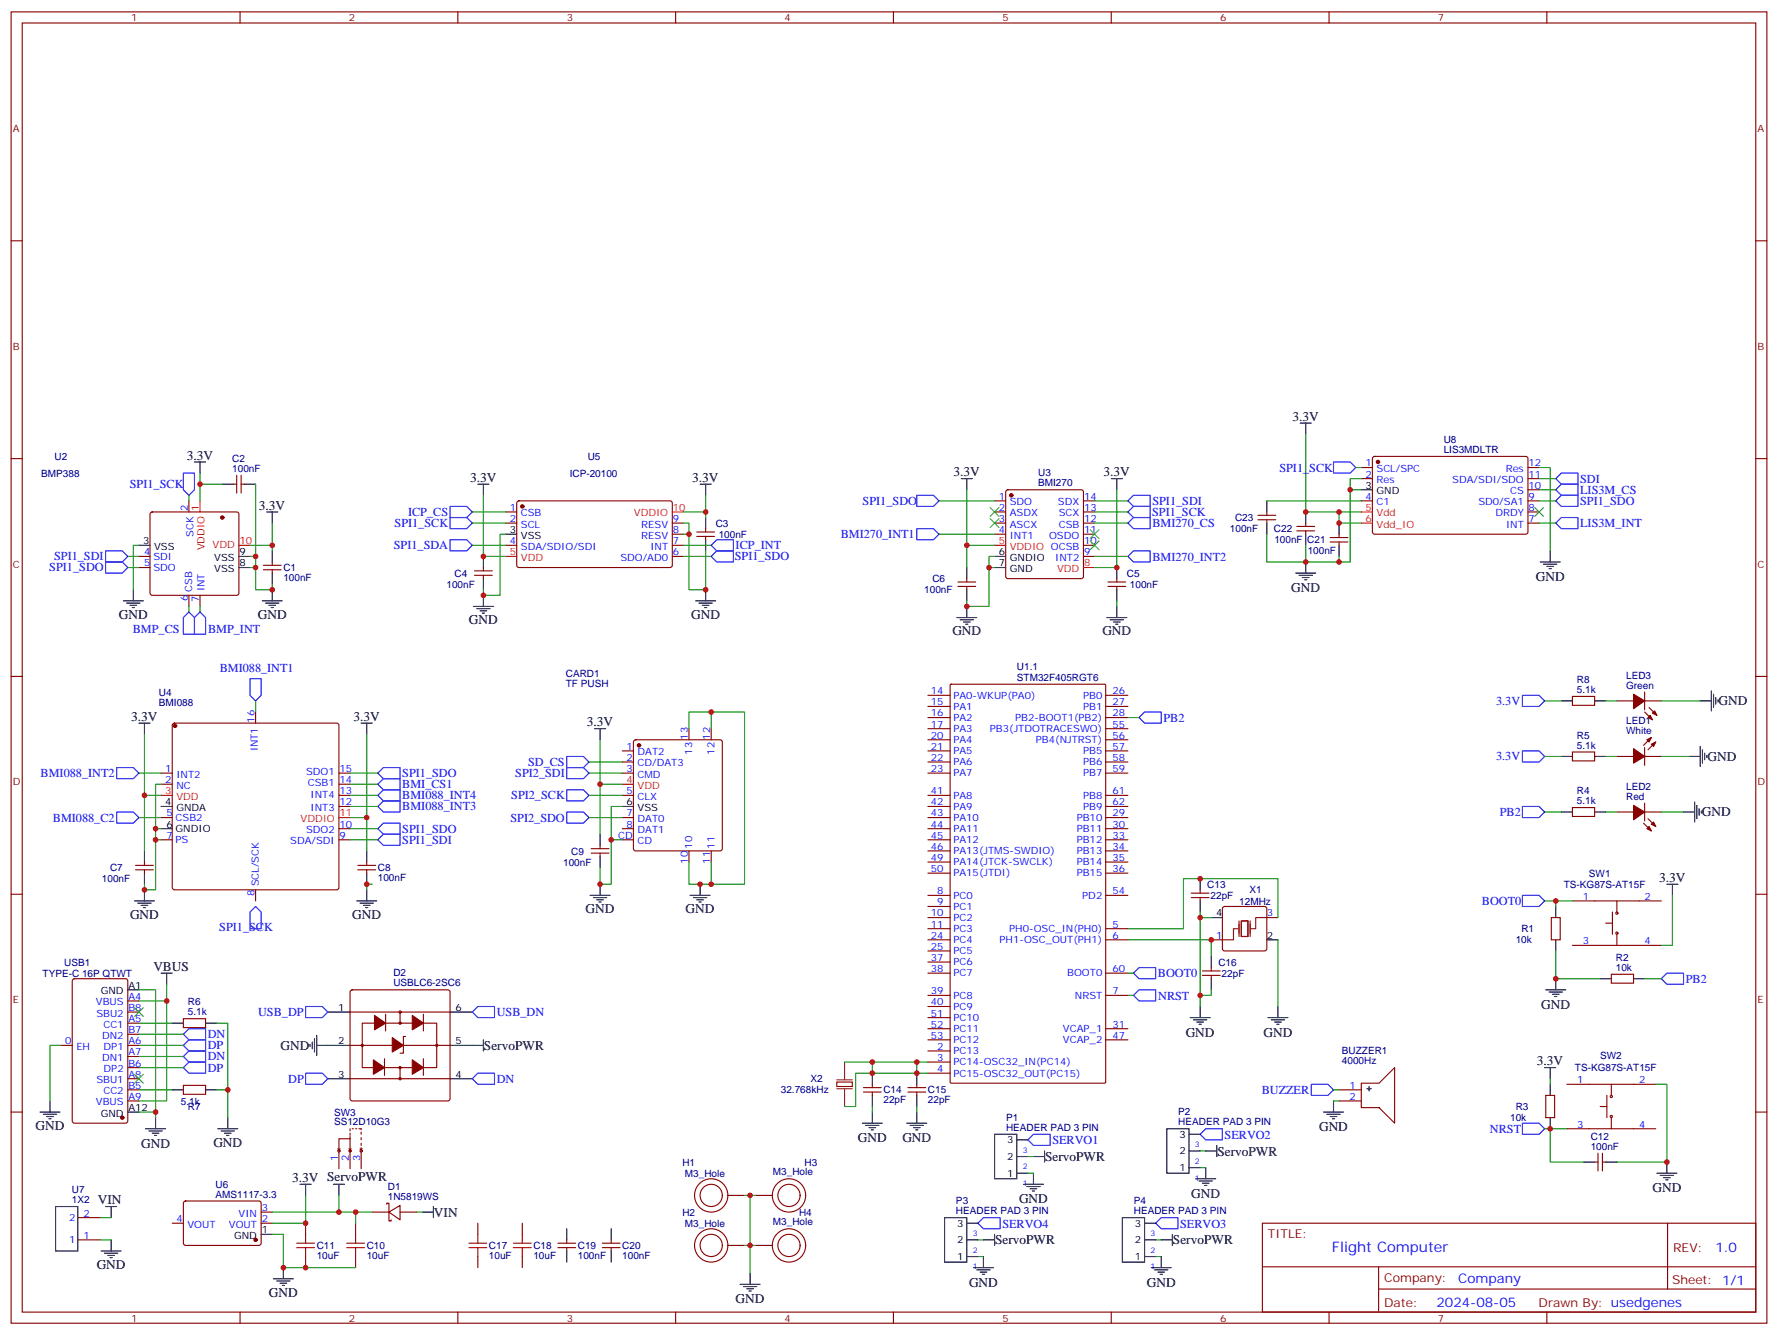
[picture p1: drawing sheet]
<svg xmlns="http://www.w3.org/2000/svg" width="564mm" height="424mm" viewBox="0 0 564 424" stroke-linecap="round" stroke-linejoin="round" font-family="sans-serif">
<g fill="none" stroke="#870000" stroke-width=".35">
<path d="M3.5 3.8h557.4v416.3h-557.4zM7.1 7.3h550.3v409.2h-550.3zM76.2 3.8v3.5M145.3 3.8v3.5M214.5 3.8v3.5M283.6 3.8v3.5M352.8 3.8v3.5M421.9 3.8v3.5M491.1 3.8v3.5M3.5 76.4h3.6M557.4 76.4h3.5M3.5 145.6h3.6"/>
<path d="M60 159v3.5M74.1 153.7h1M75.1 150.9v5.6M76.6 150.9v5.6M76.6 153.7h1M164.3 159.2l.4-.2 48.3 .1 .4 .6v20l-.7 .5-48.2-.1-.5-.6v-19.8zM315.7 159h3.6M319.5 155.7l.5-.2h23.3l.5 .2 .2 .5v26.8l-.3 .5-.4 .2h-23.3l-.5-.2-.2-.5v-26.8zM344 159h3.5M432.2 159h3.5M432.2 148.4h3.5M432.2 151.9h3.5"/>
<path d="M435.9 145.1l.5-.2h48.2l.5 .7-.1 23.5-.6 .5-48.3-.1-.4-.6v-23.3zM485.1 159h3.5M485.1 148.4h3.5M485.1 151.9h3.5M485.1 155.5h3.5M557.4 145.6h3.5M44.1 176.6h3.5M47.9 162.7l.4-.2h26.8l.5 .2 .2 .5v25.1l-.2 .5-.5 .2h-26.8l-.5-.3-.2-.4v-25.1zM83.6 179.5h5.7M86.4 178.4v1.1M160.5 162.5h3.5M160.5 166.1h3.5"/>
<path d="M160.5 173.1h3.5M213.4 176.6h3.6M213.4 166.1h3.6M213.4 169.6h3.6M213.4 173.1h3.6M221.2 170.3h5.6M221.2 168.9h5.6M224 167.8v1.1M224 170.3v1M315.7 162.5h3.6M315.7 166.1h3.6M315.7 169.6h3.6"/>
<path d="M344 176.6h3.5M344 162.5h3.5M344 166.1h3.5M344 169.6h3.5M344 173.1h3.5M485.1 162.5h3.5M485.1 166.1h3.5M44.1 180.2h3.5M60 189v3.5M63.5 189v3.5M83.6 180.9h5.7M86.4 180.9v1"/>
<path d="M150.6 182.6h5.7M150.6 181.2h5.7M153.5 180.2v1M153.5 182.6v1.1M304.1 186.2h5.6M304.1 184.7h5.6M306.9 183.7v1M306.9 186.2v1M351.7 186.2h5.7M351.7 184.7h5.7M354.5 183.7v1M354.5 186.2v1"/>
<path d="M3.5 214.7h3.6M301.7 217.4l.3-.2h48.7l.3 .2v126.1l-.2 .3-48.8 .1-.3-.2zM522.1 219.7v5.6M557.4 214.7h3.5M54.9 229.8l.5-.2h51.5l.5 .2 .2 .5v51.5l-.2 .5-.5 .2h-51.5l-.5-.3-.2-.4v-51.5zM81.1 226v3.6M197.6 238.4h3.5M201.3 235.1l.5-.3h26.8l.5 .3 .2 .4v33.9l-.2 .5-.5 .2h-26.8l-.5-.2-.2-.5v-33.9zM218.7 231.3v3.5M225.8 231.3v3.5M294.6 238.4h7M294.6 220.7h7"/>
<path d="M294.6 224.3h7M294.6 227.8h7M294.6 231.3h7M294.6 234.8h7M351 238.4h7.1M351 220.7h7.1M351 224.3h7.1M351 227.8h7.1M351 231.3h7.1M351 234.8h7.1M499.2 238.7h7v2.8h-7zM499.2 221.1h7v2.8h-7z"/>
<path d="M513.3 222.5h5.3M522.1 237.3v5.7M522.1 222.5h5.3M522.1 226l2.5 2.5M523.5 224.6l2.5 2.5M524.2 234.1l-2.4 2.5M525.6 235.5l-2.4 2.5M51.2 245.4h3.5M51.2 249h3.5M51.2 259.5h3.5M107.6 245.4h3.5M107.6 249h3.5"/>
<path d="M107.6 256h3.5M107.6 252.5h3.5M197.6 245.4h3.5M197.6 259.5h3.5M197.6 252.5h3.5M197.6 241.9h3.5M294.6 245.4h7M294.6 259.5h7M294.6 256h7M294.6 252.5h7M294.6 241.9h7M351 245.4h7.1"/>
<path d="M351 259.5h7.1M351 256h7.1M351 252.5h7.1M351 241.9h7.1M499.2 256.4h7v2.8h-7zM513.3 240.1h5.3M513.3 257.8h5.3M522.1 240.1h5.3M522.1 255v5.6M522.1 257.8h5.3M523.2 259.9l2.4 2.5M43 276.1h5.7"/>
<path d="M43 274.7h5.7M45.9 273.6v1.1M45.9 276.1v1.1M51.2 266.6h3.5M107.6 266.6h3.5M107.6 263.1h3.5M113.6 276.1h5.6M113.6 274.7h5.6M116.4 273.6v1.1M116.4 276.1v1.1M187.7 270.8h5.6M187.7 269.4h5.6"/>
<path d="M190.5 268.4v1M190.5 270.8v1.1M197.6 266.6h3.5M197.6 263.1h3.5M218.7 270.1v3.5M225.8 270.1v3.5M294.6 266.6h7M294.6 263.1h7M294.6 270.1h7M294.6 273.6h7M294.6 277.2h7M351 266.6h7.1"/>
<path d="M351 263.1h7.1M351 270.1h7.1M351 273.6h7.1M351 277.2h7.1M521.8 261.3l2.4 2.5M3.5 283.9h3.6M81.1 282.5v3.5M294.6 284.2h7M294.6 287.8h7M294.6 291.3h7M294.6 294.8h7M294.6 298.3h7"/>
<path d="M351 284.2h7.1M351 294.8h7.1M351 298.3h7.1M378.2 284.9h5.6M378.2 283.5h5.6M381 282.5v1M381 284.9v1.1M384.5 298.3h3.6M388.3 288l.5-.2h12.7l.5 .2 .2 .5v12.7l-.3 .5-.4 .2h-12.7l-.5-.3-.2-.4v-12.7zM402.2 291.3h3.5M492.5 291.3h2.8v7h-2.8zM499.2 286h28.2"/>
<path d="M509.8 293.1h2.1M511.9 289.5v7.1M513.3 286v3.5M513.3 296.6v3.5M557.4 283.9h3.5M23.2 310.9l.4-.2h16.3l.6 .4 .1 44.7-.5 .7-16.5 .1-.6-.5-.1-44.7zM40.6 317.7h3.5M294.6 301.9h7M294.6 305.4h7M294.6 308.9h7M294.6 316h7M294.6 319.5h7"/>
<path d="M351 308.9h7.1M351 316h7.1M381.7 309.6h5.6M381.7 308.2h5.6M384.5 307.2v1M384.5 309.6v1.1M499.2 300.1h28.2M511.5 309.3h7.1v2.8h-7.1zM19.4 331.9h3.5M40.6 331.9h3.5M40.6 338.9h3.5M40.6 335.4h3.5"/>
<path d="M40.6 328.3h3.5M40.6 324.8h3.5M40.6 321.3h3.5M58.2 323.4h7.1v2.8h-7.1zM294.6 333.6h7M294.6 337.1h7M294.6 323h7M294.6 326.6h7M294.6 330.1h7M351 326.6h7.1M351 330.1h7.1M3.5 353h3.6"/>
<path d="M40.6 349.5h3.5M40.6 346h3.5M40.6 342.4h3.5M58.2 344.6h7.1v2.8h-7.1zM111.1 358.3v.7M111.1 359.7v.7M111.8 358.3h.4M112.9 358.3h.3M113.9 358.3h.8v.4M114.7 359.4v.7M265.6 343.5h5v1.4h-5zM274.1 346.7h5.7"/>
<path d="M274.1 345.3h5.7M276.9 344.2v1.1M276.9 346.7v1M288.2 346.7h5.7M288.2 345.3h5.7M291 344.2v1.1M291 346.7v1M294.6 340.7h7M425.1 349.5h7.1M425.1 346h7.1M432.2 343.9h5.6l4.9-5v17.7l-4.9-5h-5.6zM490.7 347.7h2.8v7.1h-2.8z"/>
<path d="M497.4 344.2h28.2M497.4 358.3h28.2M508 351.3h2.1M510.1 347.7v7.1M511.5 344.2v3.5M511.5 354.8v3.5M557.4 353h3.5M107.2 364.7l.4 .3M107.6 365.7v5.3M107.9 364.7l-.3 .3M110.8 364.7l.3 .3M111.1 361.5h-3.5v3.5"/>
<path d="M111.1 360.8v4.2M111.1 365.7v5.3M111.5 364.7l-.4 .3M114.3 364.7l.4 .3M114.7 361.1v.7M114.7 362.9v.7M114.7 364.3v.7M114.7 365.7v5.3M115 364.7l-.3 .3M231.1 379.5h5.3M239.9 379.5h5.3M506.2 368.9h1.1"/>
<path d="M507.3 366.1v5.6M508.7 366.1v5.6M508.7 368.9h1.1M24.7 393.6h7M24.7 386.5h7M54.7 388.3h3.5M58.4 381.5l.5-.3 23.6 .1 .4 .7-.1 12.9-.6 .5-23.6-.1-.4-.6v-12.7zM82.9 388.3h3.5M82.9 384.8h3.5M97 388.3v3.5M97 398.9v3.5M112.9 388.3v3.5"/>
<path d="M112.9 398.9v3.5M118.2 384.8h5.3M122.8 382.3v-.3h.7v2.8M123.5 384.8l3.5-2.1v4.5zM123.5 384.8v2.8h.7v-.4M127 384.8h5.3M151.7 388.3v3.5M151.7 398.9v3.5M165.8 388.3v3.5M165.8 398.9v3.5M177.1 396.1h5.6M177.1 394.7h5.6"/>
<path d="M179.9 393.6v1.1M179.9 396.1v1M191.2 396.1h5.6M191.2 394.7h5.6M194 393.6v1.1M194 396.1v1M231.1 395.4h5.3M239.9 395.4h5.3M400.8 388.3h156.6v28.2h-156.6zM529.4 388.3v20.9M76.2 416.5v3.6M145.3 416.5v3.6"/>
<path d="M214.5 416.5v3.6M283.6 416.5v3.6M352.8 416.5v3.6M400.8 402.1h156.5M421.9 416.5v3.6M437.7 409.2h119.6M437.7 402.1v14.2M491.1 416.5v3.6"/>
<circle cx="513.3" cy="289.9" r=".35"/>
<circle cx="513.3" cy="296.2" r=".35"/>
<circle cx="511.5" cy="354.4" r=".35"/>
<circle cx="511.5" cy="348.1" r=".35"/>
<circle cx="107.6" cy="365.4" r=".35"/>
<circle cx="114.7" cy="365.4" r=".35"/>
<circle cx="225.8" cy="379.5" r="3.5"/>
<circle cx="225.8" cy="379.5" r="5.3"/>
<circle cx="250.5" cy="379.5" r="3.5"/>
<circle cx="250.5" cy="379.5" r="5.3"/>
<circle cx="225.8" cy="395.4" r="3.5"/>
<circle cx="225.8" cy="395.4" r="5.3"/>
<circle cx="250.5" cy="395.4" r="3.5"/>
<circle cx="250.5" cy="395.4" r="5.3"/>
</g>
<g fill="#870000" stroke="#870000" stroke-width=".35">
<path d="M524.2 236.3l1.4-.8-.7 1.5z"/>
<path d="M522.8 234.8l1.4-.7-.7 1.4z"/>
<path d="M518.6 237.7l3.5 2.4-3.5 2.2z"/>
<path d="M524.9 260.9l.7 1.5-1.4-.7z"/>
<path d="M522.8 263.1l.7-.7 .7 1.4z"/>
<path d="M518.6 255.7l3.5 2.1-3.5 2.4z"/>
<path d="M524.6 226.4l.7-.7 .7 1.4z"/>
<path d="M523.2 227.8l.7-.7 .7 1.4z"/>
<path d="M518.6 220.4l3.5 2.1-3.5 2.5z"/>
<circle cx="70.6" cy="164.3" r=".53"/>
<circle cx="321" cy="157.2" r=".53"/>
<circle cx="55.6" cy="230.4" r=".53"/>
<circle cx="202.8" cy="236.6" r=".53"/>
<circle cx="165.8" cy="160.8" r=".53"/>
<circle cx="81.1" cy="393.6" r=".53"/>
<circle cx="38.8" cy="354.8" r=".53"/>
<circle cx="111.1" cy="365.4" r=".35"/>
<circle cx="437.4" cy="146.6" r=".53"/>
</g>
<path d="M63.5 159v3.5M75.8 173.1h3.6M160.5 176.6h3.5M213.4 162.5h3.6M315.7 173.1h3.6M432.2 162.5h3.5M432.2 166.1h3.5M344 180.2h3.5M51.2 252.5h3.5M107.6 259.5h3.5M197.6 249h3.5" fill="none" stroke="#f00" stroke-width=".35"/>
<g fill="none" stroke="#000" stroke-width=".35">
<path d="M61.7 146.6h3.6M63.5 146.6v3.6M70.6 153.7h3.5M77.6 153.7h3.5M151.7 153.7h3.5M153.5 153.7v3.5M222.2 153.7h3.6M224 153.7v3.5M305.2 151.9h3.5M306.9 151.9v3.6M352.8 151.9h3.5M354.5 151.9v3.6"/>
<path d="M432.2 155.5h3.5M44.1 173.1h3.5M75.8 176.6h3.6M84.7 162.5h3.5M86.4 162.5v3.6M86.4 174.9v3.5M153.5 176.6v3.6M160.5 169.6h3.5M224 164.3v3.5M224 171.3v3.6M315.7 176.6h3.6M39.2 190.7h6.3"/>
<path d="M40.2 191.5h4.2M41.3 192.2h2.1M42 192.9h.7M42.3 187.2v3.5M75.8 180.2h3.6M83.3 190.7h6.3M84.3 191.5h4.2M85.4 192.2h2.1M86.1 192.9h.7M86.4 181.9v3.6M86.4 187.2v3.5M150.3 192.5h6.3"/>
<path d="M151.3 193.2h4.3M152.4 193.9h2.1M153.1 194.6h.7M153.5 183.7v3.5M153.5 189v3.5M220.8 190.7h6.4M221.9 191.5h4.2M223 192.2h2.1M223.7 192.9h.7M224 187.2v3.5M303.7 196h6.4M304.8 196.7h4.2"/>
<path d="M305.9 197.4h2.1M306.6 198.2h.7M306.9 180.2v3.5M306.9 187.2v3.5M306.9 192.5v3.5M315.7 180.2h3.6M351.4 196h6.3M352.4 196.7h4.3M353.5 197.4h2.1M354.2 198.2h.7M354.5 180.2v3.5M354.5 187.2v3.5"/>
<path d="M354.5 192.5v3.5M543.3 219.3v6.4M44.1 229.6h3.5M45.9 229.6v3.5M114.7 229.6h3.5M116.4 229.6v3.5M188.7 231.3h3.6M190.5 231.3v3.5M495.7 222.5h3.5M506.2 222.5h3.6M539.8 237v6.3M539.8 222.5h3.5"/>
<path d="M540.5 238v4.3M541.2 239.1v2.1M541.9 239.8v.7M544 220.4v4.2M544.7 221.4v2.2M545.4 222.1v.7M51.2 256h3.5M197.6 256h3.5M495.7 257.8h3.5M495.7 240.1h3.5M506.2 257.8h3.6M506.2 240.1h3.6"/>
<path d="M534.5 257.8h3.5M536.2 240.1h3.6M538 254.6v6.3M538.7 255.7v4.2M539.4 256.7v2.1M540.1 257.4v.7M45.9 270.1v3.5M45.9 277.2v3.5M51.2 263.1h3.5M116.4 270.1v3.5M116.4 277.2v3.5M190.5 264.8v3.6"/>
<path d="M190.5 271.9v3.5M381 278.9v3.6M42.7 286h6.3M43.7 286.7h4.3M44.8 287.4h2.1M45.5 288.1h.7M45.9 282.5v3.5M113.2 286h6.4M114.3 286.7h4.2M115.4 287.4h2.1M116.1 288.1h.7M116.4 282.5v3.5"/>
<path d="M187.3 284.2h6.4M188.4 284.9h4.2M189.4 285.6h2.2M190.1 286.3h.8M190.5 280.7v3.5M219.1 284.2h6.3M220.1 284.9h4.3M221.2 285.6h2.1M221.9 286.3h.7M222.2 280.7v3.5M381 286v3.5M384.5 291.3h3.6"/>
<path d="M402.2 298.3h3.5M493.9 287.8v3.5M493.9 298.3v3.6M529.2 280.7h3.5M530.9 280.7v3.5M40.6 314.2h3.5M51.2 308.9h3.5M52.9 308.9v3.6M381 319.5v3.5M384.5 303.6v3.6M384.5 310.7v3.5M405.7 319.5v3.5"/>
<path d="M490.7 314.2h6.4M491.8 314.9h4.2M492.8 315.6h2.1M493.5 316.3h.7M493.9 310.7v3.5M508 310.7h3.5M518.6 310.7h3.5M54.7 324.8h3.5M65.3 324.8h3.5M377.8 323h6.4M378.9 323.7h4.2M379.9 324.4h2.2"/>
<path d="M380.6 325.2h.8M402.5 323h6.4M403.6 323.7h4.2M404.6 324.4h2.2M405.3 325.2h.7M490.4 338.9h3.5M492.1 338.9v3.5M12.7 353h6.3M13.8 353.7h4.2M14.8 354.4h2.1M15.5 355.1h.7M15.9 349.5v3.5"/>
<path d="M40.6 353h3.5M46.2 358.3h6.4M47.3 359h4.2M48.3 359.7h2.1M49.4 354.8v3.5M54.7 346h3.5M65.3 346h3.5M69.1 358.3h6.4M70.2 359h4.2M71.3 359.7h2.1M72.3 354.8v3.5M273.8 356.6h6.3"/>
<path d="M274.8 357.3h4.2M275.9 358h2.1M276.6 358.7h.7M276.9 340.7v3.5M276.9 347.7v3.6M276.9 353v3.6M287.9 356.6h6.3M288.9 357.3h4.3M290 358h2.1M290.7 358.7h.7M291 340.7v3.5M291 347.7v3.6"/>
<path d="M291 353v3.6M433.9 345.6h1.4M434.6 344.9v1.4M492.1 344.2v3.5M492.1 354.8v3.5M49 360.4h.7M72 360.4h.7M95.2 376h3.6M97 376v3.5M315.7 360.1h7.1v14.1h-7.1zM322.8 372.4h3.5M322.8 367.1h3.5"/>
<path d="M322.8 361.8h3.5M502.7 368.9h3.5M509.8 368.9h3.5M526 372.4h6.3M527 373.1h4.3M528.1 373.8h2.1M528.8 374.5h.7M529.2 368.9v3.5M17.6 383h7.1v14.1h-7.1zM32.1 397.1h6.4M33.2 397.8h4.2M33.5 383h3.5"/>
<path d="M34.2 398.5h2.1M34.9 399.2h.7M35.3 383v3.5M35.3 393.6v3.5M82.9 391.8h3.5M134.1 384.8h3.5M137.6 383v3.5M179.9 390.1v3.5M179.9 397.1v3.5M194 390.1v3.5M194 397.1v3.5M86.8 405.9h6.3"/>
<path d="M87.8 406.6h4.3M88.9 407.4h2.1M89.6 408.1h.7M90 402.4v3.5"/>
</g>
<g fill="none" stroke="#008700" stroke-width=".35">
<path d="M60 157.2v1.8M63.5 150.2v8.8M63.5 153.7h7.1M81.1 153.7v22.9M153.5 157.2v19.4h7M224 157.2v5.3h-7M298.1 159h17.6M306.9 155.5v24.7M347.5 159h10.6M354.5 155.5v24.7h-7M40.6 176.6h3.5M44.1 173.1h-1.8v14.1"/>
<path d="M79.4 176.6h1.7v10.6h5.3v-1.7M86.4 166.1v7h-7M86.4 173.1v1.8M149.9 173.1h10.6M149.9 166.1h10.6M149.9 162.5h10.6M160.5 169.6h-1.8v19.4h-5.2v-1.8M217 166.1h1.7v21.1h5.3v-12.3M217 176.6h8.8M217 169.6h1.7M217 173.1h8.8M224 162.5v1.8"/>
<path d="M298.1 169.6h17.6M306.9 173.1h8.8M315.7 176.6h-1.7v3.6M347.5 176.6h10.6M347.5 166.1h10.6M347.5 162.5h10.6M40.6 180.2h3.5M60 192.5v1.8M63.5 192.5v1.8M79.4 180.2h1.7M315.7 180.2h-1.7v12.3h-7.1v-1.8M354.5 190.7v1.8"/>
<path d="M45.9 233.1v37M81.1 222.5v3.5M116.4 233.1v37M190.5 234.8v14.2h7.1M218.7 231.3v-5.3h17.7v54.7h-10.6M225.8 226v5.3M358.1 227.8h3.5M490.4 222.5h5.3M509.8 222.5h3.5M527.4 222.5h12.4M44.1 259.5h7.1M44.1 245.4h7.1"/>
<path d="M45.9 252.5h5.3M51.2 249h-1.8v33.5h-3.5v-1.8M111.1 252.5h8.8M111.1 259.5h5.3M111.1 245.4h8.8M111.1 256h8.8M111.1 249h8.8M187 252.5h10.6M187 259.5h10.6M187 245.4h10.6M187 241.9h10.6M190.5 249v15.8"/>
<path d="M197.6 256h-3.6v24.7h-3.5v-5.3M490.4 240.1h5.3M490.4 257.8h5.3M509.8 240.1h3.5M509.8 257.8h3.5M527.4 240.1h8.8M527.4 257.8h7.1M49.4 263.1h1.8M49.4 266.6h1.8M111.1 263.1h8.8M111.1 266.6h8.8M194 266.6h3.6"/>
<path d="M218.7 273.6v7.1h7.1v-7.1M118.2 280.7h-1.8v1.8M358.1 298.3h26.4v5.3M381 289.5v1.8M384.5 291.3h-3.5v28.2M405.7 291.3v-12.4h-30v15.9h-17.6M405.7 298.3v21.2M490.4 286h3.5v1.8M493.9 286h5.3M530.9 284.2v15.9h-3.5M44.1 314.2h5.3v38.8M52.9 312.5v5.2h-8.8"/>
<path d="M52.9 317.7v31.8h-8.8M358.1 308.9h1.7M358.1 316h1.7M384.5 314.2v1.8h-3.5M493.9 301.9v8.8h14.1M522.1 310.7h5.3M19.4 331.9h-3.5v17.6M44.1 324.8h10.6M44.1 328.3h14.1M44.1 331.9h14.1M44.1 335.4h14.1M44.1 338.9h14.1"/>
<path d="M68.8 324.8h3.5v21.2M268.1 337.1h26.5M276.9 337.1v3.6M291 337.1v3.6M44.1 353h5.3v1.8M44.1 346h10.6M68.8 346h3.5v8.8M276.9 351.3v1.7M291 351.3v1.7M294.6 340.7h-23v10.6h-3.5M490.4 358.3h7M492.1 358.3v10.6h10.6"/>
<path d="M492.1 342.4v1.8M525.6 344.2h3.6v24.7h-15.9M97 379.5v8.8h-10.6M31.7 386.5h3.6M31.7 393.6h3.6M86.4 391.8h3.6v10.6h22.9M86.4 384.8h31.8M112.9 384.8v3.5M132.3 384.8h1.8"/>
</g>
<g fill="none" stroke="#00f" stroke-width=".35">
<path d="M58.2 150.2h3.5v5.3l-1.7 1.7-1.8-1.7zM291 157.2h5.3l1.8 1.8-1.8 1.8h-5.3zM358.1 159l1.7-1.8h5.3v3.6h-5.3zM33.5 174.9h5.3l1.8 1.7-1.8 1.8h-5.3zM33.5 178.4h5.3l1.8 1.8-1.8 1.7h-5.3zM142.9 160.8h5.3l1.7 1.7-1.7 1.8h-5.3zM142.9 164.3h5.3l1.7 1.8-1.7 1.7h-5.3zM142.9 171.3h5.3l1.7 1.8-1.7 1.8h-5.3zM225.8 173.1l1.7-1.8h5.3v3.6h-5.3zM225.8 176.6l1.7-1.7h5.3v3.5h-5.3zM291 167.8h5.3l1.8 1.8-1.8 1.7h-5.3zM358.1 176.6l1.7-1.7h5.3v3.5h-5.3z"/>
<path d="M358.1 166.1l1.7-1.8h5.3v3.5h-5.3zM358.1 162.5l1.7-1.7h5.3v3.5h-5.3zM60 194.3l1.7 1.7v5.3h-3.5v-5.3zM63.5 194.3l1.8 1.7v5.3h-3.6v-5.3zM79.4 215.4h3.5v5.3l-1.8 1.8-1.7-1.8zM361.6 227.8l1.8-1.8h5.3v3.6h-5.3zM483.3 238.4h5.3l1.8 1.7-1.8 1.8h-5.3zM483.3 220.7h5.3l1.8 1.8-1.8 1.8h-5.3zM37 243.7h5.3l1.8 1.7-1.8 1.8h-5.3zM37 257.8h5.3l1.8 1.7-1.8 1.8h-5.3zM119.9 252.5l1.8-1.8h5.3v3.5h-5.3zM119.9 256l1.8-1.8h5.3v3.6h-5.3z"/>
<path d="M119.9 249l1.8-1.8h5.3v3.5h-5.3zM119.9 245.4l1.8-1.7h5.3v3.5h-5.3zM179.9 240.1h5.3l1.8 1.8-1.8 1.8h-5.3zM179.9 250.7h5.3l1.8 1.8-1.8 1.7h-5.3zM179.9 257.8h5.3l1.8 1.7-1.8 1.8h-5.3zM179.9 243.7h5.3l1.8 1.7-1.8 1.8h-5.3zM483.3 256h5.3l1.8 1.8-1.8 1.7h-5.3zM119.9 263.1l1.8-1.8h5.3v3.5h-5.3zM121.7 264.8h5.3v3.6h-5.3l-1.8-1.8zM81.1 287.8l1.8 1.7v5.3h-3.5v-5.3zM483.3 284.2h5.3l1.8 1.8-1.8 1.8h-5.3zM359.8 308.9l1.8-1.7h5.3v3.5h-5.3z"/>
<path d="M359.8 316l1.8-1.8h5.3v3.5h-5.3zM527.4 310.7l1.8-1.8h5.3v3.6h-5.3zM58.2 328.3l1.8-1.7h5.3v3.5h-5.3zM58.2 331.9l1.8-1.8h5.3v3.5h-5.3zM58.2 335.4l1.8-1.8h5.3v3.5h-5.3zM58.2 338.9l1.8-1.8h5.3v3.6h-5.3zM483.3 356.6h5.3l1.8 1.7-1.8 1.8h-5.3z"/>
</g>
<path d="M314.3 161.1l2.8 2.8M314.3 164.6l2.8 2.9M317.1 161.1l-2.8 2.8M317.1 164.6l-2.8 2.9M346.1 168.2l2.8 2.8M346.1 171.7l2.8 2.8M348.9 168.2l-2.8 2.8M348.9 171.7l-2.8 2.8M42.7 319.9l2.8 2.8M45.5 319.9l-2.8 2.8M42.7 341l2.8 2.9M45.5 341l-2.8 2.9" fill="none" stroke="#3c3" stroke-width=".35"/>
<g fill="none" stroke="#a10000" stroke-width=".35">
<path d="M94.2 396.1h5.6M94.2 394.7h5.6M97 391.8v2.9M97 396.1v2.8M110.1 396.1h5.6M110.1 394.7h5.6M112.9 391.8v2.9M112.9 396.1v2.8M148.9 396.1h5.6M148.9 394.7h5.6M151.7 391.8v2.9M151.7 396.1v2.8"/>
<path d="M163 396.1h5.6M163 394.7h5.6M165.8 391.8v2.9M165.8 396.1v2.8"/>
</g>
<path d="M393 294.8h-1.4v3.5h-3.5M393.3 292.3v5M394.1 292.3h2.1v5h-2.1zM396.9 292.3v5M402.2 291.3h-3.6v3.5h-1.4" fill="none" stroke="#870012" stroke-width=".35"/>
<path d="M268.1 337.1v5.7M265.6 342.8h5M265.6 345.6h5M268.1 345.6v5.7" fill="none" stroke="#8c2424" stroke-width=".35"/>
<path d="M111.4 314.4l.4-.2h30.4l.5 .2 .2 .5v33.9l-.3 .5-.4 .2h-30.4l-.5-.2-.2-.5v-33.9z" fill="#fff" stroke="#870000" stroke-width=".35"/>
<g fill="none" stroke="#000" stroke-width=".35">
<path d="M412.7 134.3h3.6M414.5 134.3v3.5M402.2 159v3.5M402.2 166.1v3.5M414.5 162.5v3.6M414.5 169.6v3.5M414.5 178.4v3.5M425.1 166.1v3.5M425.1 173.1v3.5M488.9 178.4h6.4M490 179.1h4.2M491.1 179.8h2.1"/>
<path d="M492.1 174.9v3.5M411.3 181.9h6.4M412.4 182.6h4.2M413.5 183.3h2.1M414.2 184h.7M491.8 180.5h.7M98.4 331.5v.7M99.1 330.8v2.1M99.8 329.7v4.3M100.5 331.9h10.6M100.5 328.7v6.3M104.1 321.3h7"/>
<path d="M142.9 321.3h7M142.9 331.9h10.6M153.5 330.1v3.5M104.1 342.4h7M142.9 342.4h7M370.4 358.3h7.1v14.1h-7.1zM420.2 353h6.3M421.2 353.7h4.2M422.3 354.4h2.1M423 355.1h.7M423.3 349.5v3.5M105.8 376h3.6"/>
<path d="M107.6 376v3.5M324.9 376h6.4M326 376.7h4.2M327 377.4h2.1M327.7 378.1h.7M328.1 367.1h3.5M328.1 372.4v3.6M331.6 365.4v3.5M377.5 365.4h3.5M377.5 370.7h3.5M377.5 360.1h3.5M379.6 374.2h6.3"/>
<path d="M380.6 374.9h4.3M381.7 375.6h2.1M382.4 376.3h.7M382.8 370.7v3.5M382.8 365.4h3.5M386.3 363.6v3.5M299.9 386.5h7v14.1h-7zM306.9 393.6h3.5M306.9 398.9h3.5M306.9 388.3h3.5M312.2 398.9v3.5M312.2 393.6h3.5"/>
<path d="M315.7 391.8v3.6M356.3 386.5h7.1v14.1h-7.1zM363.4 393.6h3.5M363.4 398.9h3.5M363.4 388.3h3.5M368.7 393.6h3.5M368.7 398.9v3.5M372.2 391.8v3.6M234.9 407.7h6.4M236 408.4h4.2M237.1 409.1h2.1M237.8 409.8h.7"/>
<path d="M238.1 404.2v3.5M309 402.4h6.4M310.1 403.1h4.2M311.1 403.8h2.2M311.9 404.5h.7M365.5 402.4h6.3M366.5 403.1h4.3M367.6 403.8h2.1M368.3 404.5h.7"/>
</g>
<g fill="none" stroke="#870000" stroke-width=".35">
<path d="M399.3 163.6h5.7M399.3 165h5.7M402.2 162.5v1.1M402.2 165v1.1M411.7 167.1h5.6M411.7 168.5h5.6M414.5 166.1v1M414.5 168.5v1.1M422.3 170.6h5.6M422.3 172h5.6M425.1 169.6v1M425.1 172v1.1"/>
<path d="M111.1 321.3h31.8M111.1 331.9h31.8M115 324.8h23.6v14.1h-23.6zM122.1 336.1v5.3M122.4 322v5.3M127 321.3v3.5M127 338.9v3.5M128.8 329h-.7v5.3h-1.1M134.4 322v5.3M134.4 336.1v5.3M111.1 342.4h31.8"/>
<circle cx="115" cy="331.9" r=".35"/>
<circle cx="127" cy="324.8" r=".35"/>
<circle cx="127" cy="321.3" r=".35"/>
<circle cx="127" cy="338.9" r=".35"/>
<circle cx="138.6" cy="331.9" r=".35"/>
<circle cx="127" cy="342.4" r=".35"/>
</g>
<g fill="#870000" stroke="#870000" stroke-width=".35">
<path d="M124.5 329.4l3.6 2.5-3.6 2.1z"/>
<path d="M118.9 322.3l3.5 2.5-3.5 2.1z"/>
<path d="M130.9 322.3l3.5 2.5-3.5 2.1z"/>
<path d="M118.5 336.4l3.6 2.5-3.6 2.1z"/>
<path d="M130.9 336.4l3.5 2.5-3.5 2.1z"/>
</g>
<g fill="none" stroke="#00f" stroke-width=".35">
<path d="M423.3 146.6h5.3l1.8 1.8-1.8 1.8h-5.3zM493.9 155.5l1.8-1.8h5.2v3.5h-5.2zM493.9 151.9l1.8-1.7h5.2v3.5h-5.2zM495.7 157.2h5.2v3.6h-5.2l-1.8-1.8zM493.9 166.1l1.8-1.8h5.2v3.5h-5.2zM97 319.5h5.3l1.8 1.8-1.8 1.7h-5.3zM149.9 321.3l1.8-1.8h5.3v3.5h-5.3zM97 340.7h5.3l1.8 1.7-1.8 1.8h-5.3zM151.7 340.7h5.3v3.5h-5.3l-1.8-1.8zM416.3 344.2h5.3l1.7 1.8-1.7 1.7h-5.3zM326.3 361.8l1.8-1.7h5.3v3.5h-5.3zM381 360.1l1.8-1.8h5.3v3.5h-5.3z"/>
<path d="M310.4 388.3l1.8-1.8h5.3v3.6h-5.3zM366.9 388.3l1.8-1.8h5.2v3.6h-5.2z"/>
</g>
<g fill="none" stroke="#008700" stroke-width=".35">
<path d="M414.5 137.8v24.7h10.6v3.6h7.1M402.2 159h30M430.4 148.4h1.8M432.2 155.5h-3.6v22.9h-3.5M432.2 151.9h-3.6v3.6M488.6 148.4h3.5v26.5M488.6 159h5.3M488.6 151.9h5.3M488.6 155.5h5.3M402.2 169.6v8.8h12.3M414.5 173.1v5.3h10.6v-1.8M425.1 162.5h7.1"/>
<path d="M488.6 166.1h5.3M423.3 349.5h1.8M423.3 346h1.8M107.6 379.5v5.3M236.4 379.5h1.7v15.9h1.8M238.1 379.5h1.8M326.3 367.1h1.8M326.3 372.4h1.8M381 370.7h1.8M381 365.4h1.8M236.4 395.4h1.7v8.8M310.4 398.9h1.8"/>
<path d="M310.4 393.6h1.8M366.9 398.9h1.8M366.9 393.6h1.8"/>
</g>
<path d="M487.2 161.1l2.8 2.8M490 161.1l-2.8 2.8" fill="none" stroke="#3c3" stroke-width=".35"/>
<g fill="#c00">
<circle cx="86.4" cy="173.1" r=".88"/>
<circle cx="81.1" cy="180.2" r=".88"/>
<circle cx="86.4" cy="187.2" r=".88"/>
<circle cx="63.5" cy="153.7" r=".88"/>
<circle cx="81.1" cy="176.6" r=".88"/>
<circle cx="224" cy="162.5" r=".88"/>
<circle cx="224" cy="187.2" r=".88"/>
<circle cx="218.7" cy="169.6" r=".88"/>
<circle cx="153.5" cy="189" r=".88"/>
<circle cx="153.5" cy="176.6" r=".88"/>
<circle cx="314" cy="180.2" r=".88"/>
<circle cx="306.9" cy="192.5" r=".88"/>
<circle cx="354.5" cy="180.2" r=".88"/>
<circle cx="306.9" cy="173.1" r=".88"/>
<circle cx="45.9" cy="252.5" r=".88"/>
<circle cx="45.9" cy="282.5" r=".88"/>
<circle cx="49.4" cy="263.1" r=".88"/>
<circle cx="49.4" cy="266.6" r=".88"/>
<circle cx="116.4" cy="280.7" r=".88"/>
<circle cx="116.4" cy="259.5" r=".88"/>
<circle cx="222.3" cy="280.7" r=".88"/>
<circle cx="225.8" cy="280.7" r=".88"/>
<circle cx="225.8" cy="226" r=".88"/>
<circle cx="190.5" cy="249" r=".88"/>
<circle cx="190.5" cy="280.7" r=".88"/>
<circle cx="194" cy="266.6" r=".88"/>
<circle cx="90" cy="402.4" r=".88"/>
<circle cx="97" cy="402.4" r=".88"/>
<circle cx="97" cy="388.3" r=".88"/>
<circle cx="112.9" cy="384.8" r=".88"/>
<circle cx="49.4" cy="353" r=".88"/>
<circle cx="52.9" cy="317.7" r=".88"/>
<circle cx="493.9" cy="286" r=".88"/>
<circle cx="492.1" cy="358.3" r=".88"/>
<circle cx="529.2" cy="368.9" r=".88"/>
<circle cx="493.9" cy="310.7" r=".88"/>
<circle cx="291" cy="337.1" r=".88"/>
<circle cx="276.9" cy="337.1" r=".88"/>
<circle cx="291" cy="340.7" r=".88"/>
<circle cx="276.9" cy="340.7" r=".88"/>
<circle cx="381" cy="278.9" r=".88"/>
<circle cx="381" cy="291.3" r=".88"/>
<circle cx="384.5" cy="298.3" r=".88"/>
<circle cx="381" cy="316" r=".88"/>
<circle cx="72.3" cy="346" r=".88"/>
<circle cx="107.6" cy="384.8" r=".88"/>
<circle cx="414.5" cy="162.5" r=".88"/>
<circle cx="414.5" cy="178.4" r=".88"/>
<circle cx="425.1" cy="166.1" r=".88"/>
<circle cx="425.1" cy="162.5" r=".88"/>
<circle cx="425.1" cy="178.4" r=".88"/>
<circle cx="428.6" cy="155.5" r=".88"/>
<circle cx="238.1" cy="395.4" r=".88"/>
<circle cx="238.1" cy="379.5" r=".88"/>
</g>
<text font-size="4.6" fill="#00f" x="422.8" y="397.3">Flight Computer</text>
<g font-size="4.2">
<text x="410.3" y="133.6">3.3V</text>
<text x="59.3" y="145.9">3.3V</text>
<text x="149.2" y="153">3.3V</text>
<text x="219.8" y="153">3.3V</text>
<text x="302.7" y="151.2">3.3V</text>
<text x="350.3" y="151.2">3.3V</text>
<text x="82.2" y="161.8">3.3V</text>
<text x="487.5" y="184.5">GND</text>
<text x="409.9" y="188">GND</text>
<text x="37.7" y="196.4">GND</text>
<text x="81.8" y="196.4">GND</text>
<text x="219.4" y="196.4">GND</text>
<text x="148.9" y="198.2">GND</text>
<text x="302.3" y="201.7">GND</text>
<text x="350" y="201.7">GND</text>
<text x="545.6" y="223.9">GND</text>
<text x="41.6" y="228.8">3.3V</text>
<text x="112.2" y="228.8">3.3V</text>
<text x="186.3" y="230.6">3.3V</text>
<text x="542" y="241.6">GND</text>
<text x="540.3" y="259.2">GND</text>
<text x="526.7" y="280">3.3V</text>
<text x="41.3" y="291.6">GND</text>
<text x="111.8" y="291.6">GND</text>
<text x="185.9" y="289.9">GND</text>
<text x="217.7" y="289.9">GND</text>
<text x="48.7" y="308.2">VBUS</text>
<text x="489.3" y="320.3">GND</text>
<text x="376.4" y="329.1">GND</text>
<text x="401.1" y="329.1">GND</text>
<text x="89.1" y="333.3">GND</text>
<text x="153.6" y="333.3">ServoPWR</text>
<text x="487.9" y="338.2">3.3V</text>
<text x="11.3" y="358.7">GND</text>
<text x="418.7" y="359.1">GND</text>
<text x="44.8" y="364.4">GND</text>
<text x="67.7" y="364">GND</text>
<text x="272.3" y="362.6">GND</text>
<text x="286.5" y="362.6">GND</text>
<text x="331.8" y="368.6">ServoPWR</text>
<text x="386.5" y="366.8">ServoPWR</text>
<text x="92.8" y="375.2">3.3V ServoPWR</text>
<text x="31" y="382.3">VIN</text>
<text x="323.5" y="382">GND</text>
<text x="378.2" y="380.3">GND</text>
<text x="524.6" y="378.5">GND</text>
<text x="137.8" y="386.2">VIN</text>
<text x="315.9" y="395">ServoPWR</text>
<text x="372.4" y="395">ServoPWR</text>
<text x="30.7" y="402.8">GND</text>
<text x="85.4" y="411.6">GND</text>
<text x="233.5" y="413.8">GND</text>
<text x="307.6" y="408.5">GND</text>
<text x="364.1" y="408.5">GND</text>
</g>
<g font-size="4.2" fill="#00f">
<text x="544.6" y="397.6">1.0</text>
<text x="462.9" y="407.1">Company</text>
<text x="456" y="414.9">2024-08-05</text>
</g>
<g font-size="3.9" fill="#00f">
<text x="406.1" y="149.7">SPI1_SCK</text>
<text x="41.2" y="155">SPI1_SCK</text>
<text x="501.6" y="153.2">SDI</text>
<text x="273.9" y="160.2">SPI1_SDO</text>
<text x="365.8" y="160.2">SPI1_SDI</text>
<text x="501.6" y="160.2">SPI1_SDO</text>
<text x="501.6" y="156.7">LIS3M_CS</text>
<text x="125.3" y="167.3">SPI1_SCK</text>
<text x="129.6" y="163.8">ICP_CS</text>
<text x="365.7" y="163.8">SPI1_SCK</text>
<text x="365.8" y="167.3">BMI270_CS</text>
<text x="501.6" y="167.3">LIS3M_INT</text>
<text x="266.9" y="170.8">BMI270_INT1</text>
<text x="17.2" y="177.9">SPI1_SDI</text>
<text x="125" y="174.4">SPI1_SDA</text>
<text x="233.3" y="177.9">SPI1_SDO</text>
<text x="233.5" y="174.4">ICP_INT</text>
<text x="365.8" y="177.9">BMI270_INT2</text>
<text x="15.7" y="181.4">SPI1_SDO</text>
<text x="42.2" y="200.8">BMP_CS</text>
<text x="66" y="200.8">BMP_INT</text>
<text x="69.7" y="213.2">BMI088_INT1</text>
<text x="475" y="223.7">3.3V</text>
<text x="369.4" y="229.2">PB2</text>
<text x="167.6" y="243.2">SD_CS</text>
<text x="475" y="241.4">3.3V</text>
<text x="12.9" y="246.7">BMI088_INT2</text>
<text x="127.7" y="250.2">BMI_CS1</text>
<text x="127.7" y="246.7">SPI1_SDO</text>
<text x="163.6" y="246.7">SPI2_SDI</text>
<text x="127.7" y="253.7">BMI088_INT4</text>
<text x="127.7" y="257.3">BMI088_INT3</text>
<text x="162.3" y="253.7">SPI2_SCK</text>
<text x="16.8" y="260.8">BMI088_C2</text>
<text x="162.1" y="260.8">SPI2_SDO</text>
<text x="476.1" y="258.9">PB2</text>
<text x="127.7" y="264.5">SPI1_SDO</text>
<text x="127.7" y="267.8">SPI1_SDI</text>
<text x="470.5" y="287.2">BOOT0</text>
<text x="69.6" y="295.5">SPI1_SCK</text>
<text x="367.6" y="310.2">BOOT0</text>
<text x="367.7" y="317.3">NRST</text>
<text x="535.2" y="312.1">PB2</text>
<text x="82" y="322.5">USB_DP</text>
<text x="157.7" y="322.5">USB_DN</text>
<text x="66" y="329.6">DN</text>
<text x="66" y="333.1">DP</text>
<text x="66" y="336.6">DN</text>
<text x="66" y="340.2">DP</text>
<text x="91.5" y="343.7">DP</text>
<text x="157.7" y="343.7">DN</text>
<text x="400.6" y="347.2">BUZZER</text>
<text x="473" y="359.6">NRST</text>
<text x="334.1" y="363.3">SERVO1</text>
<text x="388.8" y="361.5">SERVO2</text>
<text x="318.2" y="389.7">SERVO4</text>
<text x="374.6" y="389.7">SERVO3</text>
</g>
<g font-size="3.9" fill="#800">
<text x="402.5" y="392.9">TITLE:</text>
<text x="531.1" y="397.6">REV:</text>
<text x="439.4" y="407.1">Company:</text>
<text x="530.8" y="407.7">Sheet: 1/1</text>
<text x="439.4" y="414.8">Date:</text>
<text x="488.5" y="414.8">Draw</text>
<text x="498.6" y="414.8">n By: usedgenes</text>
</g>
<g font-size="3.2" fill="#800">
<text x="41.6" y="6.8">1</text>
<text x="110.8" y="6.8">2</text>
<text x="179.9" y="6.8">3</text>
<text x="249.1" y="6.8">4</text>
<text x="318.2" y="6.8">5</text>
<text x="387.3" y="6.8">6</text>
<text x="456.5" y="6.8">7</text>
<text x="4.1" y="41.9">A</text>
<text x="557.9" y="41.9">A</text>
<text x="4.1" y="111">B</text>
<text x="557.9" y="111">B</text>
<text x="4.1" y="180.2">C</text>
<text x="557.9" y="180.2">C</text>
<text x="4.1" y="249.3">D</text>
<text x="557.9" y="249.3">D</text>
<text x="4.1" y="318.5">E</text>
<text x="557.9" y="318.5">E</text>
<text x="41.6" y="419.5">1</text>
<text x="110.8" y="419.5">2</text>
<text x="179.9" y="419.5">3</text>
<text x="249.1" y="419.5">4</text>
<text x="318.2" y="419.5">5</text>
<text x="387.3" y="419.5">6</text>
<text x="456.5" y="419.5">7</text>
</g>
<g font-size="3.2" fill="#000080">
<text x="458.3" y="143.7">LIS3MDLTR</text>
<text x="458.3" y="140.5">U8</text>
<text x="17.3" y="146">U2</text>
<text x="73.7" y="149.8">100nF</text>
<text x="73.7" y="146.7">C2</text>
<text x="186.6" y="146">U5</text>
<text x="13.1" y="151.3">BMP388</text>
<text x="180.9" y="151.3">ICP-20100</text>
<text x="329.6" y="154.2">BMI270</text>
<text x="329.6" y="151">U3</text>
<text x="227.2" y="167.2">C3</text>
<text x="392.1" y="165.4">C23</text>
<text x="228.2" y="170.7">100nF</text>
<text x="390.4" y="169">100nF</text>
<text x="404.4" y="169">C22</text>
<text x="404.6" y="172.5">100nF</text>
<text x="415" y="172.5">C21</text>
<text x="415.1" y="176">100nF</text>
<text x="90" y="184.5">100nF</text>
<text x="90" y="181.3">C1</text>
<text x="144.3" y="183.1">C4</text>
<text x="296" y="184.8">C6</text>
<text x="357.7" y="183.1">C5</text>
<text x="141.7" y="186.6">100nF</text>
<text x="293.4" y="188.4">100nF</text>
<text x="358.7" y="186.6">100nF</text>
<text x="179.6" y="214.8">CARD1</text>
<text x="322.8" y="212.8">U1.1</text>
<text x="516.2" y="215.4">LED3</text>
<text x="50.4" y="220.9">U4</text>
<text x="179.6" y="218">TF PUSH</text>
<text x="322.8" y="216">STM32F405RGT6</text>
<text x="500.6" y="220">5.1k</text>
<text x="500.6" y="216.9">R8</text>
<text x="516.2" y="218.6">Green</text>
<text x="50.4" y="224.1">BMI088</text>
<text x="516.2" y="233.1">White</text>
<text x="516.2" y="229.9">LED1</text>
<text x="500.6" y="237.7">5.1k</text>
<text x="500.6" y="234.5">R5</text>
<text x="516.2" y="250.7">LED2</text>
<text x="500.6" y="255.3">5.1k</text>
<text x="500.6" y="252.1">R4</text>
<text x="516.2" y="253.9">Red</text>
<text x="178.8" y="274.8">100nF</text>
<text x="181.3" y="271.3">C9</text>
<text x="32.4" y="280.1">100nF</text>
<text x="34.9" y="276.5">C7</text>
<text x="119.9" y="279.7">100nF</text>
<text x="119.9" y="276.6">C8</text>
<text x="383.3" y="281.8">C13</text>
<text x="496.4" y="281.8">TS-KG87S-AT15F</text>
<text x="504.4" y="278.3">SW1</text>
<text x="384.3" y="285.4">22pF</text>
<text x="393.4" y="287.1">12MHz</text>
<text x="396.6" y="283.6">X1</text>
<text x="481.2" y="299.5">10k</text>
<text x="483" y="296">R1</text>
<text x="512.9" y="305">R2</text>
<text x="13.5" y="310.1">TYPE-C 16P QTWT</text>
<text x="20.4" y="306.5">USB1</text>
<text x="124.9" y="309.9">D2</text>
<text x="386.8" y="306.5">C16</text>
<text x="387.8" y="310.1">22pF</text>
<text x="512.9" y="308.2">10k</text>
<text x="124.9" y="313.2">USBLC6-2SC6</text>
<text x="59.6" y="322.3">5.1k</text>
<text x="59.6" y="319.1">R6</text>
<text x="426" y="334.7">BUZZER1</text>
<text x="426" y="337.9">4000Hz</text>
<text x="500" y="340.1">TS-KG87S-AT15F</text>
<text x="507.9" y="336.3">SW2</text>
<text x="247.9" y="347.1">32.768kHz</text>
<text x="257.3" y="343.6">X2</text>
<text x="280.5" y="347.1">C14</text>
<text x="294.6" y="347.1">C15</text>
<text x="57.4" y="350.6">5.1k</text>
<text x="59.6" y="352.4">R7</text>
<text x="280.5" y="350.3">22pF</text>
<text x="294.6" y="350.3">22pF</text>
<text x="481.2" y="352.4">R3</text>
<text x="106" y="357.3">SS12D10G3</text>
<text x="106" y="354.1">SW3</text>
<text x="319.4" y="359">HEADER PAD 3 PIN</text>
<text x="319.4" y="355.8">P1</text>
<text x="374" y="357.3">HEADER PAD 3 PIN</text>
<text x="374" y="354">P2</text>
<text x="479.4" y="355.9">10k</text>
<text x="505" y="365">100nF</text>
<text x="505" y="361.9">C12</text>
<text x="216.6" y="370">H1</text>
<text x="255.4" y="370">H3</text>
<text x="68.5" y="377">U6</text>
<text x="123.1" y="377.7">D1</text>
<text x="217.4" y="373.6">M3_Hole</text>
<text x="245.4" y="373.1">M3_Hole</text>
<text x="22.8" y="382">1X2</text>
<text x="22.8" y="378.8">U7</text>
<text x="68.5" y="380.2">AMS1117-3.3</text>
<text x="123.1" y="380.9">1N5819WS</text>
<text x="303.5" y="382.3">P3</text>
<text x="359.9" y="382.3">P4</text>
<text x="216.6" y="385.9">H2</text>
<text x="217.4" y="389.4">M3_Hole</text>
<text x="245.4" y="389">M3_Hole</text>
<text x="253.7" y="385.9">H4</text>
<text x="303.5" y="385.5">HEADER PAD 3 PIN</text>
<text x="359.9" y="385.5">HEADER PAD 3 PIN</text>
<text x="100.5" y="399.7">10uF</text>
<text x="100.5" y="396.5">C11</text>
<text x="116.4" y="399.7">10uF</text>
<text x="116.4" y="396.5">C10</text>
<text x="155.2" y="399.7">10uF</text>
<text x="155.2" y="396.5">C17</text>
<text x="169.3" y="399.7">10uF</text>
<text x="169.3" y="396.5">C18</text>
<text x="183.4" y="399.7">100nF</text>
<text x="183.4" y="396.5">C19</text>
<text x="197.6" y="399.7">100nF</text>
<text x="197.6" y="396.5">C20</text>
</g>
<g font-size="3.2" fill="#00f">
<text x="433.5" y="148.1">1</text>
<text x="437" y="149.8">SCL/SPC</text>
<text x="478" y="149.8">Res</text>
<text x="485.2" y="148.1">12</text>
<text x="433.5" y="151.6">2</text>
<text x="437" y="153.4">Res</text>
<text x="461" y="153.4">SDA/SDI/SDO</text>
<text x="485.2" y="155.1">10</text>
<text x="485.2" y="151.6">11</text>
<text x="317.1" y="158.6">1</text>
<text x="320.6" y="160.4">SDO</text>
<text x="335.9" y="160.4">SDX</text>
<text x="344.1" y="158.6">14</text>
<text x="433.5" y="158.6">4</text>
<text x="437" y="160.4">C1</text>
<text x="469.3" y="160.4">SD0/SA1</text>
<text x="479.4" y="156.9">CS</text>
<text x="485.2" y="158.6">9</text>
<text x="59.6" y="162.3" transform="rotate(-90 59.6 162.3)">2</text>
<text x="161.9" y="162.2">1</text>
<text x="161.9" y="165.7">2</text>
<text x="165.3" y="163.9">CSB</text>
<text x="165.3" y="167.5">SCL</text>
<text x="203.6" y="167.5">RESV</text>
<text x="213.6" y="165.7">9</text>
<text x="317.1" y="162.2">2</text>
<text x="317.1" y="165.7">3</text>
<text x="320.6" y="163.9">ASDX</text>
<text x="320.6" y="167.5">ASCX</text>
<text x="336.1" y="167.5">CSB</text>
<text x="336.1" y="163.9">SCX</text>
<text x="344.1" y="165.7">12</text>
<text x="344.1" y="162.2">13</text>
<text x="474.7" y="163.9">DRDY</text>
<text x="478.1" y="167.5">INT</text>
<text x="485.2" y="165.7">7</text>
<text x="485.2" y="162.2">8</text>
<text x="61.4" y="170.4" transform="rotate(-90 61.4 170.4)">SCK</text>
<text x="161.9" y="172.8">4</text>
<text x="203.6" y="171">RESV</text>
<text x="213.6" y="172.8">7</text>
<text x="213.6" y="169.2">8</text>
<text x="317.1" y="169.2">4</text>
<text x="320.6" y="171">INT1</text>
<text x="333" y="171">OSDO</text>
<text x="344.1" y="172.8">10</text>
<text x="344.1" y="169.2">11</text>
<text x="45.8" y="176.3">4</text>
<text x="45.8" y="179.8">5</text>
<text x="48.7" y="177.7">SDI</text>
<text x="165.3" y="174.5">SDA/SDIO/SDI</text>
<text x="196.9" y="178">SDO/AD0</text>
<text x="206.5" y="174.5">INT</text>
<text x="213.6" y="176.3">6</text>
<text x="335" y="178">INT2</text>
<text x="344.1" y="176.3">9</text>
<text x="48.7" y="181.2">SDO</text>
<text x="59.6" y="190.8" transform="rotate(-90 59.6 190.8)">6</text>
<text x="61" y="187.9" transform="rotate(-90 61 187.9)">CSB</text>
<text x="63.1" y="191.2" transform="rotate(-90 63.1 191.2)">7</text>
<text x="64.9" y="187.7" transform="rotate(-90 64.9 187.7)">INT</text>
<text x="295.5" y="220.4">14</text>
<text x="302.7" y="221.8">PA0-WKUP(PA0)</text>
<text x="343.8" y="221.8">PB0</text>
<text x="353.1" y="220.4">26</text>
<text x="295.5" y="223.9">15</text>
<text x="295.5" y="227.4">16</text>
<text x="302.7" y="225.3">PA1</text>
<text x="343.8" y="225.3">PB1</text>
<text x="353.1" y="223.9">27</text>
<text x="353.1" y="227.4">28</text>
<text x="80.8" y="229.4" transform="rotate(-90 80.8 229.4)">16</text>
<text x="295.5" y="231">17</text>
<text x="302.7" y="228.8">PA2</text>
<text x="302.7" y="232.4">PA3</text>
<text x="314.3" y="232.4">PB3(JTDOTRACESWO)</text>
<text x="322.3" y="228.8">PB2-BOOT1(PB2)</text>
<text x="353.1" y="231">55</text>
<text x="81.8" y="238.5" transform="rotate(-90 81.8 238.5)">INT1</text>
<text x="198.9" y="238">1</text>
<text x="202.4" y="239.8">DAT2</text>
<text x="218.4" y="234.8" transform="rotate(-90 218.4 234.8)">13</text>
<text x="219.8" y="239.6" transform="rotate(-90 219.8 239.6)">13</text>
<text x="225.4" y="234.8" transform="rotate(-90 225.4 234.8)">12</text>
<text x="226.8" y="239.6" transform="rotate(-90 226.8 239.6)">12</text>
<text x="295.5" y="234.5">20</text>
<text x="295.5" y="238">21</text>
<text x="302.7" y="235.9">PA4</text>
<text x="302.7" y="239.4">PA5</text>
<text x="328.9" y="235.9">PB4(NJTRST)</text>
<text x="343.8" y="239.4">PB5</text>
<text x="353.1" y="234.5">56</text>
<text x="353.1" y="238">57</text>
<text x="52.5" y="245.1">1</text>
<text x="107.8" y="245.1">15</text>
<text x="198.9" y="241.5">2</text>
<text x="198.9" y="245.1">3</text>
<text x="202.4" y="243.3">CD/DAT3</text>
<text x="295.5" y="241.5">22</text>
<text x="295.5" y="245.1">23</text>
<text x="302.7" y="243">PA6</text>
<text x="343.8" y="243">PB6</text>
<text x="353.1" y="241.5">58</text>
<text x="353.1" y="245.1">59</text>
<text x="52.5" y="248.6">2</text>
<text x="56" y="246.8">INT2</text>
<text x="56" y="250.4">NC</text>
<text x="97.2" y="246.1">SDO1</text>
<text x="97.7" y="249.7">CSB1</text>
<text x="107.8" y="248.6">14</text>
<text x="202.4" y="246.8">CMD</text>
<text x="302.7" y="246.5">PA7</text>
<text x="343.8" y="246.5">PB7</text>
<text x="98.6" y="257.4">INT3</text>
<text x="98.6" y="253.2">INT4</text>
<text x="107.8" y="255.7">12</text>
<text x="107.8" y="252.1">13</text>
<text x="198.9" y="252.1">5</text>
<text x="202.4" y="253.9">CLX</text>
<text x="295.5" y="252.1">41</text>
<text x="295.5" y="255.7">42</text>
<text x="302.7" y="253.5">PA8</text>
<text x="302.7" y="257.1">PA9</text>
<text x="343.8" y="253.5">PB8</text>
<text x="343.8" y="257.1">PB9</text>
<text x="353.1" y="252.1">61</text>
<text x="353.1" y="255.7">62</text>
<text x="52.8" y="259.2">5</text>
<text x="55.7" y="260.6">CSB2</text>
<text x="107.8" y="262.7">10</text>
<text x="198.9" y="259.2">7</text>
<text x="198.9" y="262.7">8</text>
<text x="202.4" y="260.9">DAT0</text>
<text x="295.5" y="259.2">43</text>
<text x="295.5" y="262.7">44</text>
<text x="302.7" y="260.6">PA10</text>
<text x="341.8" y="260.6">PB10</text>
<text x="353.1" y="259.2">29</text>
<text x="353.1" y="262.7">30</text>
<text x="52.8" y="266.2">7</text>
<text x="55.7" y="267.7">PS</text>
<text x="92.1" y="268">SDA/SDI</text>
<text x="97.2" y="264.5">SDO2</text>
<text x="107.8" y="266.2">9</text>
<text x="196.2" y="266.2">CD</text>
<text x="202.4" y="264.5">DAT1</text>
<text x="202.4" y="268">CD</text>
<text x="219.8" y="269.4" transform="rotate(-90 219.8 269.4)">10</text>
<text x="226.8" y="269.4" transform="rotate(-90 226.8 269.4)">11</text>
<text x="295.5" y="266.2">45</text>
<text x="295.5" y="269.8">46</text>
<text x="302.7" y="264.1">PA11</text>
<text x="302.7" y="267.7">PA12</text>
<text x="341.8" y="264.1">PB11</text>
<text x="341.8" y="267.7">PB12</text>
<text x="353.1" y="266.2">33</text>
<text x="353.1" y="269.8">34</text>
<text x="218.4" y="274.2" transform="rotate(-90 218.4 274.2)">10</text>
<text x="225.4" y="274.2" transform="rotate(-90 225.4 274.2)">11</text>
<text x="295.5" y="273.3">49</text>
<text x="302.7" y="271.2">PA13(JTMS-SWDIO)</text>
<text x="302.7" y="274.7">PA14(JTCK-SWCLK)</text>
<text x="341.8" y="271.2">PB13</text>
<text x="341.8" y="274.7">PB14</text>
<text x="353.1" y="273.3">35</text>
<text x="82.2" y="281.4" transform="rotate(-90 82.2 281.4)">SCL/SCK</text>
<text x="295.5" y="276.8">50</text>
<text x="302.7" y="278.2">PA15(JTDI)</text>
<text x="341.8" y="278.2">PB15</text>
<text x="353.1" y="276.8">36</text>
<text x="80.8" y="284.3" transform="rotate(-90 80.8 284.3)">8</text>
<text x="297.5" y="283.9">8</text>
<text x="297.5" y="287.4">9</text>
<text x="302.7" y="285.3">PC0</text>
<text x="343.6" y="285.3">PD2</text>
<text x="353.1" y="283.9">54</text>
<text x="502.5" y="285.6">1</text>
<text x="522.1" y="285.6">2</text>
<text x="295.5" y="290.9">10</text>
<text x="302.7" y="288.8">PC1</text>
<text x="302.7" y="292.3">PC2</text>
<text x="402.2" y="290.9">3</text>
<text x="295.5" y="294.5">11</text>
<text x="295.5" y="298">24</text>
<text x="302.7" y="295.9">PC3</text>
<text x="302.7" y="299.4">PC4</text>
<text x="317.3" y="299.4">PH1-OSC_OUT(PH1)</text>
<text x="320.4" y="295.9">PH0-OSC_IN(PH0)</text>
<text x="353.1" y="294.5">5</text>
<text x="353.1" y="298">6</text>
<text x="386" y="298">1</text>
<text x="502.5" y="299.8">3</text>
<text x="522.1" y="299.8">4</text>
<text x="295.5" y="301.5">25</text>
<text x="295.5" y="305">37</text>
<text x="302.7" y="302.9">PC5</text>
<text x="295.5" y="308.6">38</text>
<text x="302.7" y="306.5">PC6</text>
<text x="302.7" y="310">PC7</text>
<text x="338.8" y="310">BOOT0</text>
<text x="353.1" y="308.6">60</text>
<text x="40.7" y="317.4">A4</text>
<text x="295.5" y="315.6">39</text>
<text x="302.7" y="317">PC8</text>
<text x="341.2" y="317">NRST</text>
<text x="353.1" y="315.6">7</text>
<text x="30.4" y="319.2">VBUS</text>
<text x="30.6" y="322.7">SBU2</text>
<text x="40.7" y="320.9">B8</text>
<text x="295.5" y="319.2">40</text>
<text x="295.5" y="322.7">51</text>
<text x="302.7" y="320.6">PC9</text>
<text x="32.4" y="329.7">DN2</text>
<text x="32.8" y="326.2">CC1</text>
<text x="40.7" y="328">B7</text>
<text x="40.7" y="324.4">A5</text>
<text x="295.5" y="326.2">52</text>
<text x="295.5" y="329.7">53</text>
<text x="302.7" y="324.1">PC10</text>
<text x="302.7" y="327.6">PC11</text>
<text x="337.5" y="327.6">VCAP_1</text>
<text x="353.1" y="326.2">31</text>
<text x="353.1" y="329.7">47</text>
<text x="20.7" y="331.5">0</text>
<text x="24.2" y="333.3">EH</text>
<text x="32.9" y="333.3">DP1</text>
<text x="40.7" y="335">A7</text>
<text x="40.7" y="331.5">A6</text>
<text x="297.5" y="333.3">2</text>
<text x="302.7" y="334.7">PC13</text>
<text x="302.7" y="331.2">PC12</text>
<text x="337.5" y="331.2">VCAP_2</text>
<text x="32.4" y="336.8">DN1</text>
<text x="32.9" y="340.3">DP2</text>
<text x="40.7" y="338.6">B6</text>
<text x="297.5" y="336.8">3</text>
<text x="297.5" y="340.3">4</text>
<text x="302.7" y="338.2">PC14-OSC32_IN(PC14)</text>
<text x="302.7" y="341.7">PC15-OSC32_OUT(PC15)</text>
<text x="30.6" y="343.9">SBU1</text>
<text x="32.8" y="347.4">CC2</text>
<text x="40.7" y="345.6">B5</text>
<text x="40.7" y="342.1">A8</text>
<text x="428.4" y="345.6">1</text>
<text x="500.7" y="343.9">1</text>
<text x="520.3" y="343.9">2</text>
<text x="30.4" y="350.9">VBUS</text>
<text x="40.7" y="349.1">A9</text>
<text x="428.4" y="349.1">2</text>
<text x="500.7" y="358">3</text>
<text x="520.3" y="358">4</text>
<text x="107.2" y="368.4" transform="rotate(-90 107.2 368.4)">1</text>
<text x="110.8" y="368.4" transform="rotate(-90 110.8 368.4)">2</text>
<text x="114.3" y="368.4" transform="rotate(-90 114.3 368.4)">3</text>
<text x="22" y="387.6">2</text>
<text x="26.5" y="386.2">2</text>
<text x="56" y="387.9">4</text>
<text x="59.5" y="389.7">VOUT</text>
<text x="72.7" y="389.7">VOUT</text>
<text x="75.7" y="386.2">VIN</text>
<text x="83.1" y="387.9">2</text>
<text x="83.1" y="384.4">3</text>
<text x="22" y="394.7">1</text>
<text x="26.5" y="393.2">1</text>
</g>
<g font-size="3.2">
<text x="433.5" y="155.1">3</text>
<text x="437" y="156.9">GND</text>
<text x="45.4" y="172.8">3</text>
<text x="161.9" y="169.2">3</text>
<text x="165.3" y="171">VSS</text>
<text x="48.9" y="174.5">VSS</text>
<text x="68" y="178">VSS</text>
<text x="76" y="179.8">8</text>
<text x="76" y="176.3">9</text>
<text x="317.1" y="176.3">6</text>
<text x="317.1" y="179.8">7</text>
<text x="320.6" y="178">GNDIO</text>
<text x="68" y="181.6">VSS</text>
<text x="320.6" y="181.6">GND</text>
<text x="52.5" y="255.7">4</text>
<text x="56" y="257.4">GNDA</text>
<text x="198.9" y="255.7">6</text>
<text x="202.4" y="257.4">VSS</text>
<text x="52.8" y="262.7">6</text>
<text x="55.7" y="264.1">GNDIO</text>
<text x="386" y="290.9">4</text>
<text x="402.2" y="298">2</text>
<text x="32" y="315.6">GND</text>
<text x="40.7" y="313.9">A1</text>
<text x="107.3" y="320.9">1</text>
<text x="144.6" y="320.9">6</text>
<text x="107.3" y="331.5">2</text>
<text x="144.6" y="331.5">5</text>
<text x="107.3" y="342.1">3</text>
<text x="144.6" y="342.1">4</text>
<text x="40.7" y="352.7">A12</text>
<text x="32" y="354.4">GND</text>
<text x="319.7" y="362.9">3</text>
<text x="374.4" y="361.1">3</text>
<text x="319.7" y="368.2">2</text>
<text x="374.4" y="371.7">1</text>
<text x="374.4" y="366.4">2</text>
<text x="319.7" y="373.5">1</text>
<text x="303.8" y="389.4">3</text>
<text x="360.3" y="389.4">3</text>
<text x="74.3" y="393.2">GND</text>
<text x="83.1" y="391.5">1</text>
<text x="303.8" y="394.7">2</text>
<text x="360.3" y="394.7">2</text>
<text x="303.8" y="399.9">1</text>
<text x="360.3" y="399.9">1</text>
</g>
<g font-size="3.2" fill="#f00">
<text x="63.1" y="162.3" transform="rotate(-90 63.1 162.3)">1</text>
<text x="201.2" y="163.9">VDDIO</text>
<text x="213.6" y="162.2">10</text>
<text x="433.5" y="162.2">5</text>
<text x="433.5" y="165.7">6</text>
<text x="437" y="163.9">Vdd</text>
<text x="437" y="167.5">Vdd_IO</text>
<text x="67.5" y="173.8">VDD</text>
<text x="76" y="172.8">10</text>
<text x="317.1" y="172.8">5</text>
<text x="64.9" y="174.7" transform="rotate(-90 64.9 174.7)">VDDIO</text>
<text x="161.9" y="176.3">5</text>
<text x="165.3" y="178">VDD</text>
<text x="320.6" y="174.5">VDDIO OCSB</text>
<text x="344.1" y="179.8">8</text>
<text x="335.6" y="181.6">VDD</text>
<text x="198.9" y="248.6">4</text>
<text x="202.4" y="250.4">VDD</text>
<text x="52.5" y="252.1">3</text>
<text x="56" y="253.9">VDD</text>
<text x="95.4" y="260.9">VDDIO</text>
<text x="107.8" y="259.2">11</text>
</g>
<g font-size="2.5" fill="#00f">
<text x="324.7" y="366">3</text>
<text x="379.3" y="364.2">3</text>
<text x="324.7" y="371.2">2</text>
<text x="379.3" y="369.5">2</text>
<text x="324.7" y="376.5">1</text>
<text x="379.3" y="374.8">1</text>
<text x="308.8" y="392.4">3</text>
<text x="365.2" y="392.4">3</text>
<text x="308.8" y="397.7">2</text>
<text x="365.2" y="397.7">2</text>
<text x="308.8" y="403">1</text>
<text x="365.2" y="403">1</text>
</g>
</svg>
